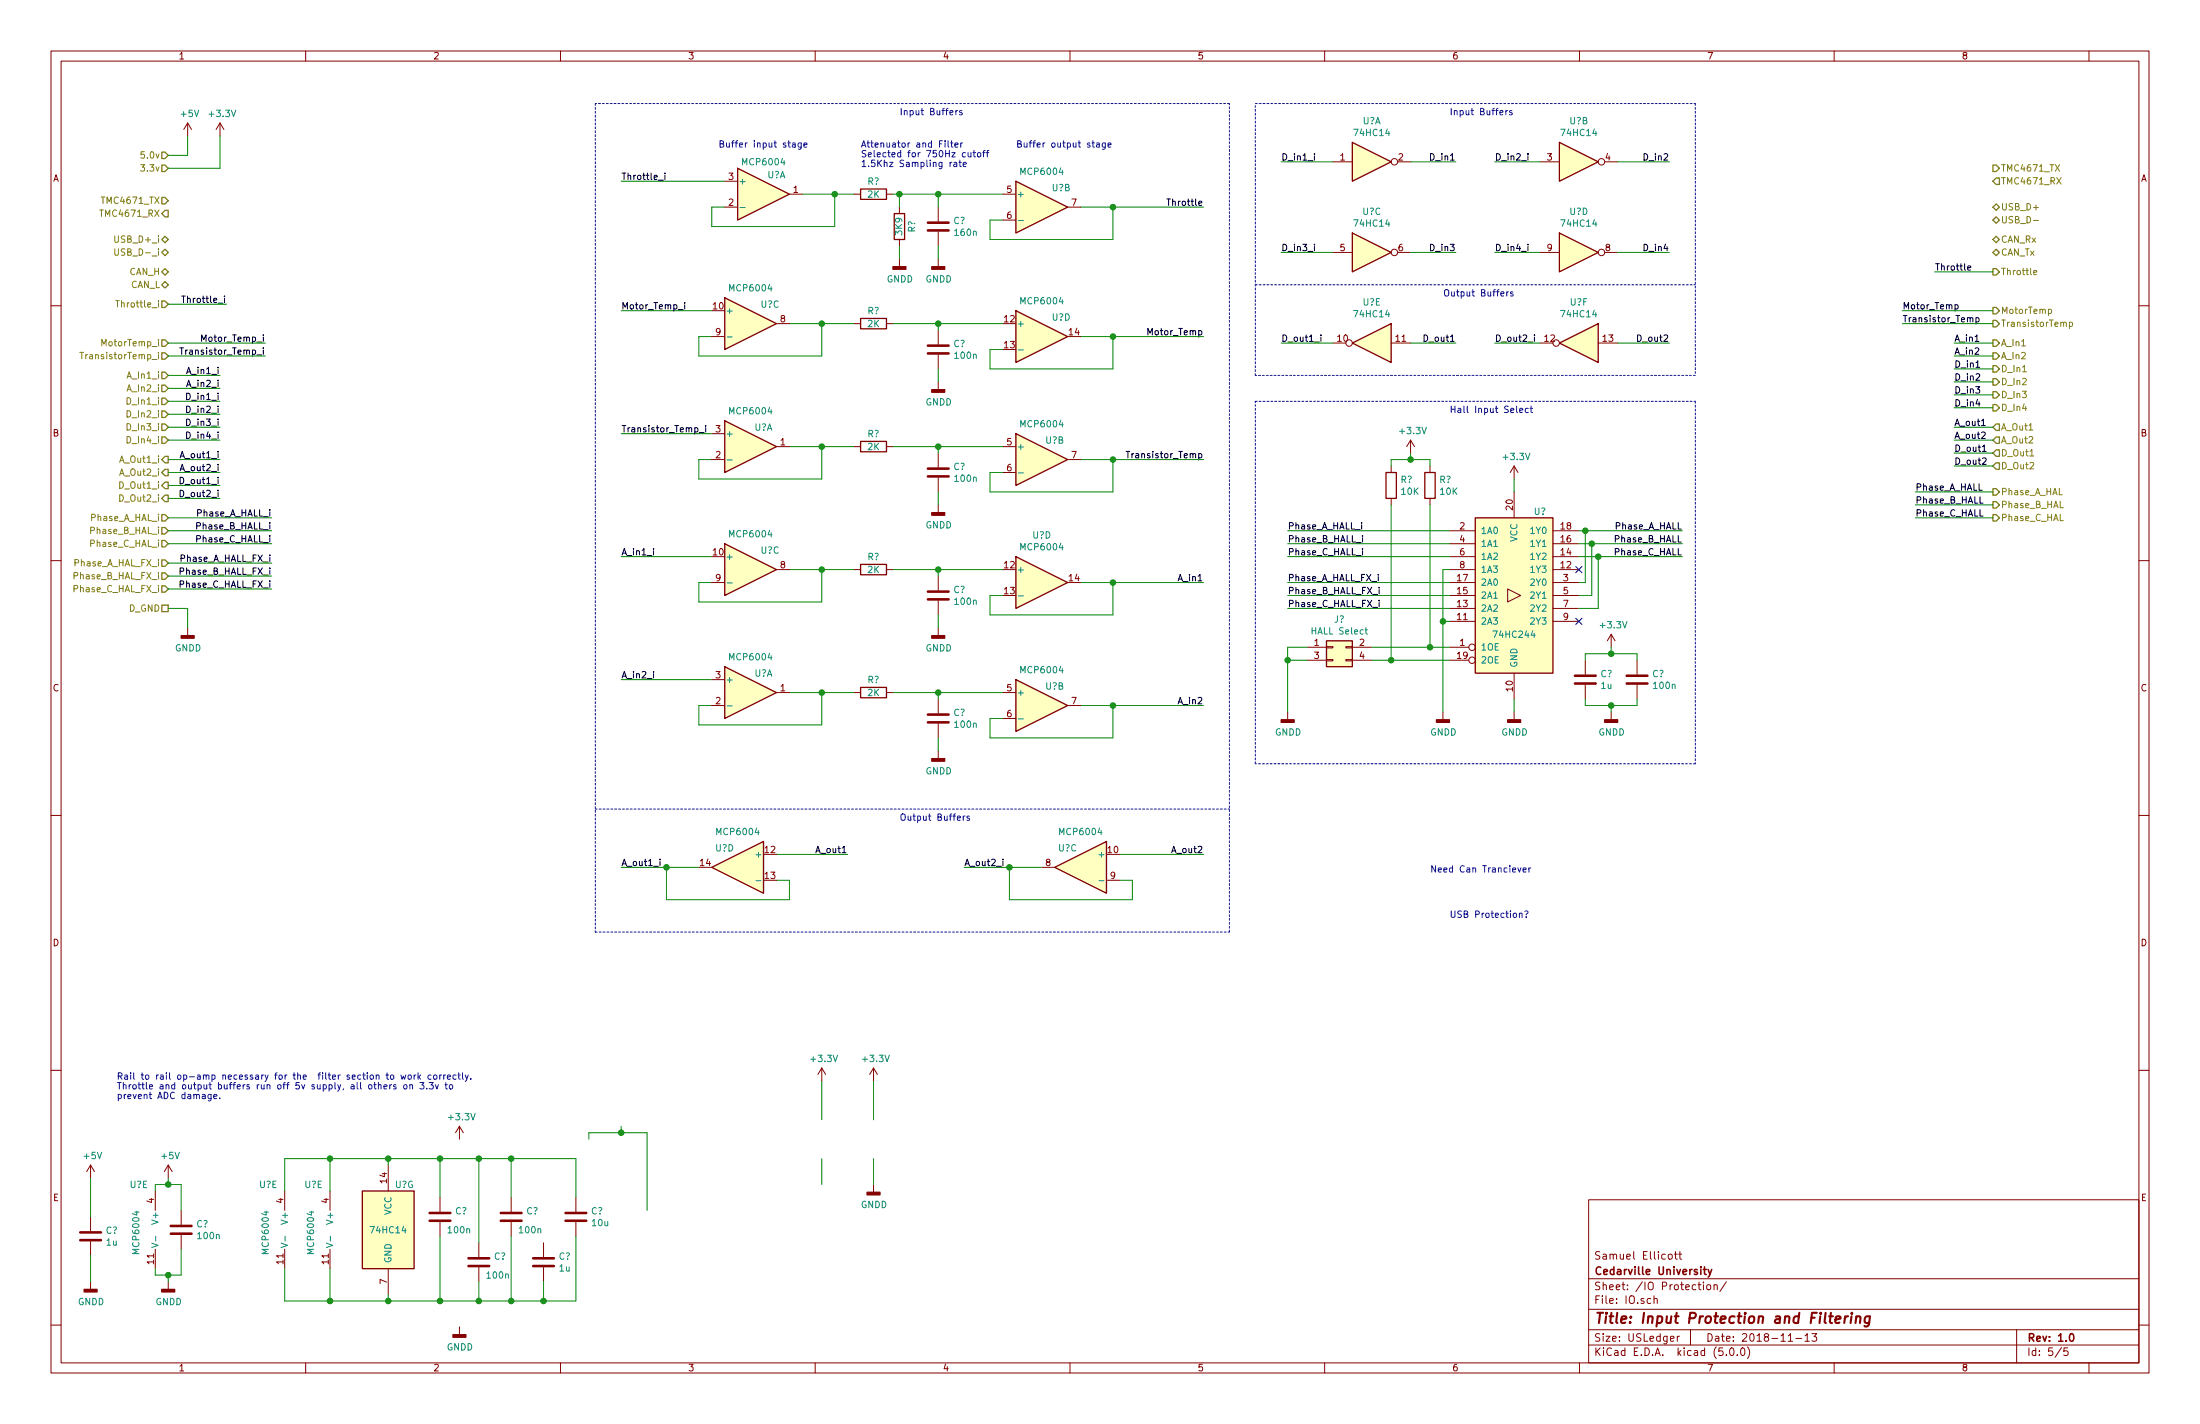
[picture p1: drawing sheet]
<svg xmlns="http://www.w3.org/2000/svg" width="432mm" height="279mm" viewBox="0 0 432 279" stroke-linecap="round" stroke-linejoin="round" font-family="sans-serif">
<g fill="none" stroke="#840000" stroke-width=".2">
<path d="M10 10h411.8v259.4h-411.8zM12 12h407.8v255.4h-407.8zM60 10v2M110 10v2M160 10v2M210 10v2M260 10v2M310 10v2M360 10v2M410 10v2M36.8 24.1l-.7 1.3M36.8 24.1v2.6"/>
<path d="M36.8 24.1l.8 1.3M43.2 24.1l-.8 1.3M43.2 24.1v2.6M43.2 24.1l.7 1.3M142.2 35.6h2.6M154.9 38.1h2.6M167.6 38.1h1.3M174 38.1h1.3M196.8 38.1h2.6M261.6 31.8h3.8M274.3 31.8h2.6M302.3 31.8h3.8"/>
<path d="M315 31.8h2.5M10 60h2M142.2 40.6h2.6M176.5 40.6v1.3M176.5 47v1.3M176.5 50.8v1.5M184.1 40.6v2.8M184.1 45.5v2.8M184.1 50.8v1.5M196.8 43.2h2.6M209.5 40.6h2.6M261.6 49.5h3.8"/>
<path d="M274.3 49.5h2.6M302.3 49.5h3.8M315 49.5h2.5M419.8 60h2M139.7 66h2.5M152.4 63.5h2.5M167.6 63.5h1.3M174 63.5h1.3M184.1 64.8v2.8M184.1 69.6v2.8M184.1 74.9v1.6M261.6 67.3h2.6"/>
<path d="M273 67.3h3.9M302.3 67.3h2.5M313.7 67.3h3.8M139.7 90.2h2.5M139.7 85.1h2.5M152.4 87.6h2.5M167.6 87.6h1.3M174 87.6h1.3M184.1 88.9v2.8M184.1 93.7v2.8M184.1 99.1v1.5M196.8 87.6h2.6"/>
<path d="M196.8 92.7h2.6M209.5 90.2h2.6M273 91.4v1.3M273 97.8v1.3M276.9 86.4l-.8 1.2M276.9 86.4v2.5M276.9 86.4l.7 1.2M280.7 91.4v1.3M280.7 97.8v1.3M297.2 91.4v2.6M297.2 96.5v5.1M297.2 91.4l-.8 1.3"/>
<path d="M297.2 91.4l.7 1.3M10 110h2M139.7 114.3h2.5M152.4 111.8h2.5M167.6 111.8h1.3M174 111.8h1.3M184.1 113v2.8M184.1 117.9v2.8M284.5 111.8h5.1M284.5 114.3h5.1M284.5 119.4h5.1M284.5 109.2h5.1"/>
<path d="M284.5 116.8h5.1M284.5 106.7h5.1M284.5 104.1h5.1M295.9 115.6l2.5 1.2-2.5 1.3zM304.8 111.8h5.1M304.8 114.3h5.1M304.8 119.4h5.1M304.8 109.2h5.1M304.8 116.8h5.1M304.8 106.7h5.1M304.8 104.1h5.1M419.8 110h2"/>
<path d="M36.8 123.2v1.5M139.7 138.4h2.5M139.7 133.4h2.5M152.4 135.9h2.5M167.6 135.9h1.3M174 135.9h1.3M184.1 123.2v1.5M184.1 137.2v2.8M196.8 135.9h2.6M209.5 138.4h2.6M252.7 139.7v1.5M256.5 127h3.8"/>
<path d="M256.5 129.5h3.8M260.3 129.4h1.3v.3h-1.3zM260.3 126.9h1.3v.2h-1.3zM264.2 129.4h1.2v.3h-1.2zM264.2 126.9h1.2v.2h-1.2zM265.4 127h3.8M265.4 129.5h3.8M283.2 139.7v1.5M284.5 127h3.8M284.5 121.9h5.1M284.5 129.5h3.8M297.2 132.1v5.1"/>
<path d="M297.2 139.7v1.5M304.8 121.9h5.1M311.1 129.5v2.8M311.1 134.4v2.8M316.2 124.5l-.7 1.2M316.2 124.5v2.5M316.2 139.7v1.5M316.2 124.5l.8 1.2M321.3 129.5v2.8M321.3 134.4v2.8M10 160h2M184.1 142v2.8"/>
<path d="M184.1 147.3v1.5M196.8 141h2.6M419.8 160h2M204.5 170.2h2.5M217.2 172.7h2.5M10 210h2M161.3 209.6l-.8 1.2M161.3 209.6v2.5M161.3 209.6l.8 1.2M171.4 209.6v2.5M171.4 209.6l-.7 1.2M171.4 209.6l.8 1.2"/>
<path d="M419.8 210h2M17.8 228.6v2.5M17.8 238.8v2.8M17.8 228.6l-.8 1.3M17.8 228.6l.7 1.3M30.5 233.7v3.8M33 228.6v2.5M33 228.6l-.7 1.3M33 228.6l.8 1.3M35.6 237.5v2.8M55.9 233.7v3.8M64.8 233.7v3.8"/>
<path d="M76.2 228.6v5.1M86.4 235v2.7M86.4 239.8v2.8M90.2 221l-.8 1.3M90.2 221v2.5M90.2 221l.7 1.3M100.3 235v2.7M100.3 239.8v2.8M113 235v2.7M113 239.8v2.8M171.4 232.4v1.5M311.8 235.4h108v32h-108z"/>
<path d="M10 260h2M17.8 243.6v2.8M17.8 251.5v1.5M30.5 245.1v3.8M33 251.5v1.5M35.6 242.3v2.8M55.9 245.1v3.8M64.8 245.1v3.8M76.2 248.9v5.1M94 243.8v2.8M94 248.7v2.8M106.7 243.8v2.8"/>
<path d="M106.7 248.7v2.8M311.8 256.9h108M311.8 250.9h108M324 254.8h-.4l-.3 .2 .1 .7h.6M324.6 254.9l.3-.1h.3l.1 1M324.6 254.3v1.5M327.5 246.2l.2-.1 .4 .1v.7l-.2 .2-.4-.2zM328.6 246.1h.6M328.9 245.6v1.3l.3 .2M329.5 246.1h.6M329.7 245.6v1.3l.4 .2M333.3 252.1h.6"/>
<path d="M333.5 251.6v1.3l.4 .2M334.3 251.6v.1M334.3 252.1v1M335.1 252.2l.2-.1 .4 .1v.7l-.2 .2-.4-.2zM336.4 252.2l.2-.1h.4l.1 1M336.4 252.1v1M338.8 251.5l-1.2 1.9M419.8 260h2M60 267.4v2M90.2 260.4v1.5M110 267.4v2M160 267.4v2"/>
<path d="M210 267.4v2M260 267.4v2M310 267.4v2M311.8 263.9h108M311.8 260.9h108M327.9 262.7l.7-.2-.1-.2-.4-.1-.2 .2v.7h.6M329.2 262.2v1M329.6 262.2l-.4 .3M331.8 260.9v3M338.8 265.8v.2M339.6 264.6l.3-.1a.86 .86 0 0 1 .1 1.5 .79 .79 0 0 1-.4-1.4zM341 265.8v.2"/>
<path d="M341.8 264.6l.3-.1a.94 .94 0 0 1 0 1.5 .82 .82 0 0 1-.3-1.4zM343 264.3a1.71 1.71 0 0 1 0 2.2M351 263.2h.8M352.5 262.6h1.1M354.3 262.1l.4-.4v1.5M354.3 263.2h.8M355.6 261.7h1l-.5 .6 .4 .1v.6l-.2 .2-.7-.2M360 267.4v2M395.8 260.9v6.5M404.6 264.4l-1.2 1.9M405.8 264.5h-.7v.7l.2-.2 .5 .1 .1 .2-.1 .5-.2 .2-.5-.2M410 267.4v2"/>
<circle cx="273.7" cy="31.7" r=".63"/>
<circle cx="314.3" cy="31.7" r=".63"/>
<circle cx="273.7" cy="49.5" r=".63"/>
<circle cx="314.3" cy="49.5" r=".63"/>
<circle cx="264.8" cy="67.3" r=".63"/>
<circle cx="305.4" cy="67.3" r=".63"/>
<circle cx="288.9" cy="129.5" r=".63"/>
<circle cx="288.9" cy="127" r=".63"/>
</g>
<path d="M334.3 249.1h.6M334.5 248.6v1.3l.4 .2M335.3 249.1l.3 1M336 249.1l-.5 1.3-.2 .2M406.3 261.8l.2-.1a.8 .8 0 0 1 .6 .7 .8 .8 0 0 1-.6 .8l-.2-.2-.1-.4z" fill="none" stroke="#840000" stroke-width=".3"/>
<path d="M360.2 258.9l1-.2v-.4h-.8l-.2 1 .3 .3 .5-.1M362.2 258.3l-.2 1.3M362.7 258.3h-.4l-.2 .3M363.4 258.3l-.2 1.3M363.5 257.6l-.1 .2 .2-.1-.1-.1-.1 .2M364.3 258.4l.3-.1h.5l-.1 1.3M364.4 258.3l-.2 1.3M367 258.3a.68 .68 0 0 0-1 .3v.8l.3 .2 .6-.1M367 258.3l-.3 1.8a.53 .53 0 0 1-.8 .1" fill="none" stroke="#840000" stroke-width=".41"/>
<g fill="none" stroke="#848400" stroke-width=".25">
<path d="M31.7 32.4h.7l.6 .6-.6 .7h-.7zM31.7 29.8h.7l.6 .7-.6 .6h-.7zM31.7 38.7h.7l.6 .7-.6 .6h-.7zM391.2 35.6l.6-.7h.6v1.3h-.6zM391.2 32.4h.6l.6 .6-.6 .7h-.6zM31.7 47l.7-.6 .6 .6-.6 .6zM31.7 53.3l.7-.6 .6 .6-.6 .7zM31.7 55.9l.7-.7 .6 .7-.6 .6zM31.7 59.1h.7l.6 .6-.6 .6h-.7zM32.4 48.9l.6 .6-.6 .7-.7-.7zM32.4 41.3h.6v1.2h-.6l-.7-.6zM391.2 40.6l.6-.6 .6 .6-.6 .7z"/>
<path d="M391.2 43.2l.6-.7 .6 .7-.6 .6zM391.2 47l.6-.6 .6 .6-.6 .6zM391.2 49.5l.6-.6 .6 .6-.6 .7zM391.2 52.7h.6l.6 .6-.6 .7h-.6zM31.7 66.7h.7l.6 .6-.6 .6h-.7zM31.7 69.2h.7l.6 .7-.6 .6h-.7zM31.7 73h.7l.6 .7-.6 .6h-.7zM31.7 75.6h.7l.6 .6-.6 .6h-.7zM31.7 78.1h.7l.6 .6-.6 .7h-.7zM391.2 60.3h.6l.6 .7-.6 .6h-.6zM391.2 62.9h.6l.6 .6-.6 .6h-.6zM391.2 66.7h.6l.6 .6-.6 .6h-.6z"/>
<path d="M391.2 69.2h.6l.6 .7-.6 .6h-.6zM391.2 71.8h.6l.6 .6-.6 .6h-.6zM391.2 74.3h.6l.6 .6-.6 .7h-.6zM391.2 76.8h.6l.6 .7-.6 .6h-.6zM391.2 79.4h.6l.6 .6-.6 .6h-.6zM31.7 80.6h.7l.6 .7-.6 .6h-.7zM31.7 83.2h.7l.6 .6-.6 .7h-.7zM31.7 85.7h.7l.6 .7-.6 .6h-.7zM32.4 89.5h.6v1.3h-.6l-.7-.6zM32.4 92.1h.6v1.2h-.6l-.7-.6zM32.4 94.6h.6v1.3h-.6l-.7-.6zM32.4 97.2h.6v1.2h-.6l-.7-.6z"/>
<path d="M391.2 88.9l.6-.6h.6v1.2h-.6zM391.2 91.4l.6-.6h.6v1.3h-.6zM391.2 95.9h.6l.6 .6-.6 .7h-.6zM391.2 98.4h.6l.6 .7-.6 .6h-.6zM391.8 83.2h.6v1.3h-.6l-.6-.7zM391.8 85.7h.6v1.3h-.6l-.6-.6zM31.7 118.7h1.3v1.3h-1.3zM31.7 101h.7l.6 .6-.6 .6h-.7zM31.7 103.5h.7l.6 .6-.6 .7h-.7zM31.7 106h.7l.6 .7-.6 .6h-.7zM31.7 109.9h.7l.6 .6-.6 .6h-.7zM31.7 112.4h.7l.6 .6-.6 .7h-.7z"/>
<path d="M31.7 114.9h.7l.6 .7-.6 .6h-.7zM391.2 101h.6l.6 .6-.6 .6h-.6z"/>
</g>
<g fill="none" stroke="#848400" stroke-width=".2">
<path d="M19.9 38.7h.7M403.7 34.8l.8 1.3M404.5 34.8l-.8 1.3M19.6 41.2h.7M22.5 48.8v1.1l.3 .2h.2l.2-.2v-1.1M22.7 59h.7M399.1 43.3h1M399.2 53.5l.6-.1-.1-.3h-.4l-.1 .1v.6h.5M15.7 69.1h.7M16.1 69.1v1.3M31.1 69.1v.2M31.1 69.6v.8"/>
<path d="M397 72.9h.7M402.1 60.7h.3l.3 .2-.2 .6h-.4M406.2 63.3l.3-.1 .3 .2-.1 .6h-.5M406.2 63.2v1.3M398.2 84.4h.8M398.4 89.5h.8M404.4 98.3v1.3h.6"/>
</g>
<g fill="none" stroke="#008400" stroke-width=".2">
<path d="M36.8 26.7v3.8h-3.8M43.2 26.7v6.3h-10.2M121.9 35.6h20.3M157.5 38.1h10.1M163.8 38.1v6.4h-24.1v-3.9h2.5M175.3 38.1h21.5M176.5 38.1v2.5M184.1 38.1v2.5M251.5 31.8h10.1M276.9 31.8h8.8M293.4 31.8h8.9M317.5 31.8h10.2"/>
<path d="M33 59.7h11.4M176.5 48.3v2.5M184.1 48.3v2.5M212.1 40.6h24.1M218.4 40.6v6.4h-24.1v-3.8h2.5M251.5 49.5h10.1M276.9 49.5h8.8M293.4 49.5h8.9M317.5 49.5h10.2M379.7 53.3h11.5M33 69.9h19.1M33 67.3h19.1"/>
<path d="M33 73.7h10.2M33 76.2h10.2M33 78.7h10.2M121.9 61h17.8M154.9 63.5h12.7M161.3 63.5v6.4h-24.1v-3.9h2.5M175.3 63.5h21.5M184.1 63.5v1.3M184.1 72.4v2.5M212.1 66h24.1M218.4 66v6.4h-24.1v-3.8h2.5M251.5 67.3h10.1"/>
<path d="M276.9 67.3h8.8M293.4 67.3h8.9M317.5 67.3h10.2M373.4 63.5h17.8M373.4 61h17.8M383.5 72.4h7.7M383.5 69.9h7.7M383.5 67.3h7.7M383.5 77.5h7.7M383.5 74.9h7.7M33 83.8h10.2M33 86.4h10.2"/>
<path d="M33 90.2h10.2M33 92.7h10.2M33 81.3h10.2M33 97.8h10.2M33 95.3h10.2M121.9 85.1h17.8M154.9 87.6h12.7M161.3 87.6v6.4h-24.1v-3.8h2.5M175.3 87.6h21.5M184.1 87.6v1.3M184.1 96.5v2.6M212.1 90.2h24.1"/>
<path d="M218.4 90.2v6.3h-24.1v-3.8h2.5M273 91.4v-1.2h7.7v1.2M273 99.1v30.4M276.9 88.9v1.3M280.7 99.1v27.9M297.2 94v2.5M375.9 96.5h15.3M375.9 99.1h15.3M383.5 83.8h7.7M383.5 86.4h7.7M383.5 80h7.7M383.5 88.9h7.7"/>
<path d="M383.5 91.4h7.7M33 119.4h3.8v3.8M33 104.1h20.3M33 106.7h20.3M33 101.6h20.3M33 110.5h20.3M33 113h20.3M33 115.6h20.3M121.9 109.2h17.8M154.9 111.8h12.7M161.3 111.8v6.3h-24.1v-3.8h2.5M175.3 111.8h21.5"/>
<path d="M184.1 111.8v1.2M212.1 114.3h24.1M218.4 114.3v6.4h-24.1v-3.9h2.5M252.7 114.3h31.8M252.7 116.8h31.8M252.7 109.2h31.8M252.7 119.4h31.8M252.7 104.1h31.8M252.7 106.7h31.8M284.5 111.8h-1.3v27.9M309.9 109.2h20.3M309.9 104.1h20.3"/>
<path d="M309.9 106.7h20.3M311.1 104.1v10.2h-1.2M312.4 106.7v10.1h-2.5M313.7 109.2v10.2h-3.8M375.9 101.6h15.3M121.9 133.4h17.8M154.9 135.9h12.7M161.3 135.9v6.3h-24.1v-3.8h2.5M175.3 135.9h21.5M184.1 120.7v2.5M184.1 135.9v1.3M212.1 138.4h24.1"/>
<path d="M218.4 138.4v6.4h-24.1v-3.8h2.5M252.7 129.5h3.8M256.5 127h-3.8v12.7M269.2 127h15.3M269.2 129.5h15.3M283.2 121.9h1.3M297.2 137.2v2.5M311.1 137.2v1.2h10.2v-1.2M311.1 129.5v-1.2h10.2v1.2M316.2 127v1.3M316.2 138.4v1.3M184.1 144.8v2.5"/>
<path d="M121.9 170.2h15.3M130.8 170.2v6.3h24.1v-3.8h-2.5M152.4 167.6h14M189.2 170.2h15.3M198.1 170.2v6.3h24.1v-3.8h-2.5M219.7 167.6h16.5M161.3 212.1v7.6M171.4 212.1v7.6M17.8 231.1v7.7M30.5 233.7v-1.3h5.1v5.1M33 231.1v1.3M55.9 233.7v-6.4h57.1v7.7"/>
<path d="M64.8 227.3v6.4M76.2 227.3v1.3M86.4 227.3v7.7M94 227.3v16.5M100.3 227.3v7.7M115.6 223.5v-1.2h11.4v15.2M121.9 221v1.3M161.3 227.3v5.1M171.4 227.3v5.1M17.8 246.4v5.1M33 250.2v1.3M35.6 245.1v5.1h-5.1v-1.3"/>
<path d="M64.8 248.9v6.4M76.2 254v1.3M86.4 242.6v12.7M94 251.5v3.8M100.3 242.6v12.7M106.7 251.5v3.8M113 242.6v12.7h-57.1v-6.4"/>
</g>
<g fill="none" stroke="#000" stroke-width=".2">
<path d="M129.2 35.4h1M130.5 34v.1M130.5 34.4v.8M229 39h.7M258 30.1v.2M258 30.6v.8M299.9 30.1v.2M299.9 30.6v.8M35.7 58.1h.7M134.4 59.4v.1M134.4 59.8v.8M258 47.9v.2"/>
<path d="M258 48.4v.8M299.9 47.9v.2M299.9 48.4v.8M383.7 59.8h.4l.2 .2-.1 .6h-.5M386.2 52.6l.6-.1-.1-.3h-.3l-.2 .1 .1 .7h.4M35.3 68.2h.7M51.7 68.2v.2M51.7 68.7v.8M133.1 60.8h1M259.3 65.7v.1M259.3 66.1v.9M301.2 65.7v.1"/>
<path d="M301.2 66.1v.9M387.7 67h.7M387.8 62.4l.4-.1 .2 .3-.1 .5h-.5M387.8 62.3v1.3M387.8 72.1h.8M137.2 84.9h1M138.5 83.5v.1M138.5 83.9v.9M221 88.6h.7M235.3 89.1l.3-.1 .3 .2-.1 .6h-.5M388.6 97.5v1.2h.6M388.6 100v1.3h.6"/>
<path d="M388.9 83.5h.8M389.1 90l.5-.2 .2 .4-.7 .9h.7M389.1 88.6h.7M128.3 107.6v.1M267.3 102.5v.2M267.3 103v.8M267.4 105.1v.1M267.4 107.6v.1M267.4 105.5v.8M267.4 108.1v.8M270.5 112.7v.1M270.5 113.1v.9"/>
<path d="M270.7 115.2v.2M270.7 117.8v.1M270.7 115.7v.8M270.7 118.2v.8M128.3 131.7v.2M129.5 168.6v.1M129.5 169v.8M196.8 168.6v.1M196.8 169v.8"/>
</g>
<g fill="#008400" stroke="#008400" stroke-width=".25">
<circle cx="198.1" cy="170.2" r=".51"/>
<circle cx="130.8" cy="170.2" r=".51"/>
<circle cx="161.3" cy="63.5" r=".51"/>
<circle cx="163.8" cy="38.1" r=".51"/>
<circle cx="218.4" cy="40.6" r=".51"/>
<circle cx="176.5" cy="38.1" r=".51"/>
<circle cx="184.2" cy="38.1" r=".51"/>
<circle cx="184.2" cy="63.5" r=".51"/>
<circle cx="161.3" cy="87.6" r=".51"/>
<circle cx="184.2" cy="87.6" r=".51"/>
<circle cx="161.3" cy="111.8" r=".51"/>
<circle cx="184.2" cy="111.8" r=".51"/>
<circle cx="161.3" cy="135.9" r=".51"/>
<circle cx="184.2" cy="135.9" r=".51"/>
<circle cx="218.4" cy="66" r=".51"/>
<circle cx="218.4" cy="90.2" r=".51"/>
<circle cx="218.4" cy="114.3" r=".51"/>
<circle cx="218.4" cy="138.4" r=".51"/>
<circle cx="283.2" cy="121.9" r=".51"/>
<circle cx="313.7" cy="109.2" r=".51"/>
<circle cx="312.4" cy="106.7" r=".51"/>
<circle cx="311.1" cy="104.1" r=".51"/>
<circle cx="276.9" cy="90.2" r=".51"/>
<circle cx="273" cy="129.5" r=".51"/>
<circle cx="280.7" cy="127" r=".51"/>
<circle cx="252.7" cy="129.5" r=".51"/>
<circle cx="316.2" cy="138.4" r=".51"/>
<circle cx="316.2" cy="128.3" r=".51"/>
<circle cx="33" cy="250.2" r=".51"/>
<circle cx="33" cy="232.4" r=".51"/>
<circle cx="121.9" cy="222.3" r=".51"/>
<circle cx="64.8" cy="255.3" r=".51"/>
<circle cx="64.8" cy="227.3" r=".51"/>
<circle cx="76.2" cy="255.3" r=".51"/>
<circle cx="94" cy="255.3" r=".51"/>
<circle cx="106.7" cy="255.3" r=".51"/>
<circle cx="100.3" cy="255.3" r=".51"/>
<circle cx="86.4" cy="255.3" r=".51"/>
<circle cx="76.2" cy="227.3" r=".51"/>
<circle cx="86.4" cy="227.3" r=".51"/>
<circle cx="100.3" cy="227.3" r=".51"/>
<circle cx="94" cy="227.3" r=".51"/>
</g>
<g fill="none" stroke="#0000c2" stroke-width=".2">
<path d="M155.5 28.1h.5l.1 .8M156.1 28.3l-.4 .1-.2 .2v.2h.6M157.3 28v1.1l-.3 .2-.3-.1M157.3 28.1l-.4-.1-.3 .3 .2 .5h.5M157.8 28.4l.6-.1-.1-.2-.3-.1-.2 .2v.6h.5M186.1 27.6v1.1l.2 .2M186.5 31.9v.8M186.6 28h.4M186.8 27.6v1.1l.2 .2M186.8 31.9l-.3 .2M187.2 31.9h.5l.1 .8M187.4 28.4l.6-.1v-.2l-.4-.1-.2 .2 .1 .6h.5"/>
<path d="M187.6 21.7v.8M187.8 32.2h-.4l-.2 .2 .2 .3 .4-.1M188 21.7l-.4 .2M188.2 31.9h.5M188.4 31.4v1.1l.3 .2M188.6 28v.9M188.8 21.7h-.3l-.2 .2 .1 .1 .4 .2v.3h-.5M188.9 28l-.3 .3M189.1 32.3l.6-.1-.1-.3h-.4l-.1 .1v.6h.5M189.5 30l-.4-.1-.2 .3 .1 .5h.5M190 29.9l.1 .8h.5M190.6 29.9v.9"/>
<path d="M191 29.9h.5M191.2 29.5v1.1l.3 .2M191.9 30l.4-.1 .2 .3-.1 .5h-.5zM192.9 29.9h.4M193.3 29.5l-.3 .2v1.1M193.6 29.9h.5M194.1 29.5l-.3 .2v1.1M215.2 28.1h.5l.1 .8M215.8 28.3l-.4 .1-.2 .2v.2h.6M216.9 28v1.1l-.2 .2-.3-.1M216.9 28.1l-.3-.1-.3 .3 .2 .5h.4M217.5 28.4l.6-.1-.1-.2-.3-.1-.2 .2v.6h.5"/>
<path d="M295.6 21.7v.8M295.9 21.7l-.3 .2M296.7 21.7h-.2l-.2 .2v.1l.4 .2v.3h-.4M294.6 57.7l.6-.1-.1-.3h-.3l-.2 .1v.6h.5M295.7 57.3v.8M296.1 57.3l-.4 .2M297 57.3h-.4l-.1 .1v.2l.5 .1v.3h-.5M300.5 79.7v1.1l.3 .1M298.3 80.5l.6-.1-.1-.2-.4-.1-.1 .2v.6h.5M300 80.2l-.4-.1-.2 .2 .1 .6h.5M300.3 80.1h.5M187.9 160.5l.6-.1-.1-.2-.3-.1-.2 .2 .1 .6h.4"/>
<path d="M189.1 160.1v.9M189.4 160.1l-.3 .3M190.3 160.2l-.3-.1-.2 .2v.2l.5 .1v.3h-.5M297.9 170.3l.3 .8 .3-.8M298.2 179.3l.5-.1 .1 .8M298.2 179.2v.8M298.9 170.7l.6-.1v-.3h-.4l-.2 .2 .1 .6h.5M299.3 178.8l.4-.1 .2 .2-.4 .6M299.5 179.9v.1M300.1 170.3v.8M300.5 170.3l-.4 .2M41.4 214.7v1.2l-.2 .1-.3-.1"/>
<path d="M41.4 214.8l-.3-.1-.3 .3 .1 .5h.5M42 215.1l.6-.1-.1-.2-.3-.1-.2 .2v.6h.5M43.1 215.4v.2M74.3 213l.5-.1v.8M74.3 212.4v1.3M75.4 213.2l.6-.1-.1-.2-.4-.1-.1 .2v.6h.5M75.8 210.9h.5M76 210.5v1.1l.3 .2M76.5 212.8v.9M76.7 211l.2-.1 .3 .1 .1 .5-.1 .2-.5-.1zM76.9 212.8l-.4 .3M77.7 212.9l-.3-.1-.2 .2 .1 .2 .4 .1v.3h-.5"/>
<path d="M78.7 210.9l.2 .9 .3-.6 .2 .6 .3-.9M79.3 212.9l.5 .1v.6l-.3 .1-.3-.3zM80.2 211l.3-.1 .2 .3-.1 .5-.5-.1zM80.4 213l.5-.1 .1 .8M80.4 212.8v.9M81.3 210.9v.9M81.6 210.9l-.3 .3M82.1 210.5v1.3M82.2 211.3l.3 .5M82.4 212.4h.8l-.4 .5 .4 .1-.1 .6-.5 .1-.2-.2M82.5 210.9l-.4 .5M83.8 213.5v.2"/>
<path d="M84.3 212.4h.7l-.4 .5 .4 .1v.4l-.2 .3-.5-.2M84.6 211l-.3-.1-.3 .3 .1 .5h.5M85.1 211h.5l.2 .2-.2 .5-.5-.1zM85.4 212.8l.4 .9 .3-.9M86.3 210.9v.9M86.7 210.9l-.4 .3M87.1 210.9v.9M87.3 212.8h.5M87.5 210.9l-.4 .3M87.5 212.4v1.1l.3 .2M87.8 211.3l.6-.1v-.2l-.4-.1-.2 .2 .1 .6h.5M88.3 212.9l.3-.1 .2 .3-.1 .5-.5-.1z"/>
<path d="M89.5 211l-.3-.1-.3 .3 .1 .5h.5M89.9 210.9h.4M90 210.5v1.1l.3 .2M90.8 210.5v1.1l.2 .2M91.3 210.9l.3 .9M91.9 210.9l-.4 1.2-.2 .1M92.4 211.6v.2"/>
</g>
<g fill="none" stroke="#840000" stroke-width=".25">
<path d="M144.8 33l10.1 5.1-10.1 5.1zM168.9 37.1h5.1v2h-5.1zM199.4 35.6l10.1 5-10.1 5.1zM265.4 27.9l7.6 3.9-7.6 3.8zM306.1 27.9l7.6 3.9-7.6 3.8zM142.2 58.4l10.2 5.1-10.2 5.1zM175.5 41.9h2v5.1h-2zM265.4 45.7l7.6 3.8-7.6 3.8zM306.1 45.7l7.6 3.8-7.6 3.8zM168.9 62.5h5.1v2h-5.1zM199.4 61l10.1 5-10.1 5.1zM265.4 67.3l7.6-3.8v7.6z"/>
<path d="M306.1 67.3l7.6-3.8v7.6zM142.2 82.6l10.2 5-10.2 5.1zM168.9 86.6h5.1v2h-5.1zM199.4 85.1l10.1 5.1-10.1 5.1zM272 92.7h2.1v5.1h-2.1zM279.7 92.7h2v5.1h-2zM142.2 106.7l10.2 5.1-10.2 5zM168.9 110.7h5.1v2.1h-5.1zM199.4 109.2l10.1 5.1-10.1 5.1zM289.6 101.6h15.2v30.5h-15.2zM142.2 130.8l10.2 5.1-10.2 5.1zM168.9 134.9h5.1v2h-5.1z"/>
<path d="M199.4 133.4l10.1 5-10.1 5.1zM260.3 125.7h5.1v5.1h-5.1zM139.7 170.2l10.2-5.1v10.2zM207 170.2l10.2-5.1v10.2zM71.1 233.7h10.2v15.2h-10.2z"/>
</g>
<g fill="#840000" stroke="#840000" stroke-width=".25">
<path d="M175.3 52.3h2.5v.5h-2.5z"/>
<path d="M182.9 52.3h2.5v.5h-2.5z"/>
<path d="M182.9 76.5h2.5v.5h-2.5z"/>
<path d="M182.9 100.6h2.5v.5h-2.5z"/>
<path d="M182.9 124.7h2.5v.5h-2.5z"/>
<path d="M182.9 148.8h2.5v.6h-2.5z"/>
<path d="M35.6 124.7h2.5v.5h-2.5z"/>
<path d="M31.7 253h2.6v.5h-2.6z"/>
<path d="M295.9 141.2h2.5v.5h-2.5z"/>
<path d="M281.9 141.2h2.6v.5h-2.6z"/>
<path d="M251.5 141.2h2.5v.5h-2.5z"/>
<path d="M315 141.2h2.5v.5h-2.5z"/>
<path d="M16.5 253h2.5v.5h-2.5z"/>
<path d="M88.9 261.9h2.5v.5h-2.5z"/>
<path d="M170.2 233.9h2.5v.5h-2.5z"/>
</g>
<g fill="none" stroke="#840000" stroke-width=".51">
<path d="M182.1 45.2h4.1M182.1 43.7h4.1M182.1 69.3h4.1M182.1 67.8h4.1M182.1 93.5h4.1M182.1 91.9h4.1M182.1 117.6h4.1M182.1 116.1h4.1M309.1 134.1h4.1M309.1 132.6h4.1M319.3 134.1h4M319.3 132.6h4"/>
<path d="M182.1 141.7h4.1M182.1 140.2h4.1M84.3 239.5h4.1M84.3 238h4.1M98.3 239.5h4.1M98.3 238h4.1M111 239.5h4.1M111 238h4.1M15.7 243.3h4.1M15.7 241.8h4.1M33.5 242.1h4.1M33.5 240.5h4.1"/>
<path d="M91.9 248.4h4.1M91.9 246.9h4.1M104.6 248.4h4.1M104.6 246.9h4.1"/>
</g>
<g fill="#ffffc2" stroke="#ffffc2" stroke-width=".2">
<path d="M144.8 33l10.1 5.1-10.1 5.1z"/>
<path d="M199.4 35.6l10.1 5-10.1 5.1z"/>
<path d="M142.2 58.4l10.2 5.1-10.2 5.1z"/>
<path d="M139.7 170.2l10.2-5.1v10.2z"/>
<path d="M207 170.2l10.2-5.1v10.2z"/>
<path d="M199.4 61l10.1 5-10.1 5.1z"/>
<path d="M142.2 82.6l10.2 5-10.2 5.1z"/>
<path d="M199.4 85.1l10.1 5.1-10.1 5.1z"/>
<path d="M142.2 106.7l10.2 5.1-10.2 5z"/>
<path d="M199.4 109.2l10.1 5.1-10.1 5.1z"/>
<path d="M142.2 130.8l10.2 5.1-10.2 5.1z"/>
<path d="M199.4 133.4l10.1 5-10.1 5.1z"/>
<path d="M265.4 27.9l7.6 3.9-7.6 3.8z"/>
<path d="M306.1 27.9l7.6 3.9-7.6 3.8z"/>
<path d="M265.4 45.7l7.6 3.8-7.6 3.8z"/>
<path d="M306.1 45.7l7.6 3.8-7.6 3.8z"/>
<path d="M265.4 67.3l7.6-3.8v7.6z"/>
<path d="M306.1 67.3l7.6-3.8v7.6z"/>
<path d="M71.1 233.7h10.2v15.2h-10.2z"/>
<path d="M289.6 101.6h15.2v30.5h-15.2z"/>
<path d="M260.3 125.7h5.1v5.1h-5.1z"/>
</g>
<g fill="none" stroke="#008484" stroke-width=".2">
<path d="M145.3 40.7h1M199.9 43.3h1M142.7 66.1h1M199.9 68.7h1M142.7 90.2h1M199.9 92.8h1M142.7 114.4h1M199.9 116.9h1M142.7 138.5h1M267.9 123.6h.5M268.1 123.1v1.1l.3 .2M199.9 141h1"/>
<path d="M148.4 172.8h1M215.7 172.8h1M29.8 243.9l1.2 .4-1.2 .5M30.6 242.5v1M55.2 243.9l1.2 .4-1.2 .5M56 242.5v1M64.1 243.9l1.2 .4-1.2 .5M64.8 242.5v1"/>
</g>
<g fill="none" stroke="#0000c2" stroke-width=".2" stroke-dasharray=".4 .4">
<path d="M116.8 20.3v162.6M241.3 20.3h-124.5M246.4 20.3h86.3M332.7 20.3v53.4M246.4 55.9h86.3M246.4 73.7v-53.4M246.4 78.7h86.3M332.7 73.7h-86.3M332.7 78.7v71.2M116.8 158.8h124.5M246.4 149.9v-71.2M332.7 149.9h-86.3"/>
<path d="M116.8 182.9h124.5M241.3 182.9v-162.6"/>
</g>
<path d="M309.3 111.2l1.2 1.2M310.5 111.2l-1.2 1.2M309.3 121.3l1.2 1.2M310.5 121.3l-1.2 1.2" fill="none" stroke="#000084" stroke-width=".2"/>
<text font-size="2.8" fill="#840000" x="312.8" y="259.7">Title: Input Protection and Filtering</text>
<g font-size="2.1" fill="#840000">
<text x="312.8" y="250.1">Cedarville University</text>
<text x="312.8" y="247.1">Samuel Ellicott</text>
<text x="312.8" y="255.8">File: IO.sch</text>
<text x="312.8" y="253.1">Sheet: /IO Protection/</text>
<text x="312.8" y="263.2">Size: USLedger</text>
<text x="334.8" y="263.2">Date: 2018-11-13</text>
<text x="397.8" y="263.2">Rev: 1.0</text>
<text x="312.8" y="266">KiCad E.D.A. kicad (5.0.0)</text>
<text x="397.8" y="266">Id: 5/5</text>
</g>
<g font-size="1.8" fill="#840000">
<text x="35" y="11.6">1</text>
<text x="85" y="11.6">2</text>
<text x="135" y="11.6">3</text>
<text x="185" y="11.6">4</text>
<text x="235" y="11.6">5</text>
<text x="285" y="11.6">6</text>
<text x="335" y="11.6">7</text>
<text x="385" y="11.6">8</text>
<text x="10.4" y="35.6">A</text>
<text x="143" y="35.3">3</text>
<text x="263" y="31.5">1</text>
<text x="274.5" y="31.5">2</text>
<text x="303.7" y="31.5">3</text>
<text x="315.1" y="31.5">4</text>
<text x="420.2" y="35.6">A</text>
<text x="143" y="40.4">2</text>
<text x="155.7" y="37.8">1</text>
<text x="197.6" y="37.8">5</text>
<text x="210.3" y="40.4">7</text>
<text x="197.6" y="42.9">6</text>
<text x="263" y="49.3">5</text>
<text x="274.5" y="49.3">6</text>
<text x="303.7" y="49.3">9</text>
<text x="315.1" y="49.3">8</text>
<text x="140" y="60.7">10</text>
<text x="140.5" y="65.8">9</text>
<text x="153.2" y="63.2">8</text>
<text x="197.2" y="63.2">12</text>
<text x="209.9" y="65.8">14</text>
<text x="197.2" y="68.3">13</text>
<text x="262.6" y="67.1">10</text>
<text x="274" y="67.1">11</text>
<text x="303.2" y="67.1">12</text>
<text x="314.6" y="67.1">13</text>
<text x="10.4" y="85.6">B</text>
<text x="140.5" y="89.9">2</text>
<text x="140.5" y="84.8">3</text>
<text x="153.2" y="87.4">1</text>
<text x="197.6" y="87.4">5</text>
<text x="210.3" y="89.9">7</text>
<text x="420.2" y="85.6">B</text>
<text x="197.6" y="92.5">6</text>
<text x="296.9" y="100" transform="rotate(-90 296.9 100)">20</text>
<text x="286.5" y="103.9">2</text>
<text x="286.5" y="106.4">4</text>
<text x="306.4" y="106.4">16</text>
<text x="306.4" y="103.9">18</text>
<text x="140" y="109">10</text>
<text x="153.2" y="111.5">8</text>
<text x="197.2" y="111.5">12</text>
<text x="286.5" y="109">6</text>
<text x="286.5" y="111.5">8</text>
<text x="306.4" y="111.5">12</text>
<text x="306.4" y="109">14</text>
<text x="140.5" y="114">9</text>
<text x="197.2" y="116.6">13</text>
<text x="209.9" y="114">14</text>
<text x="286.1" y="119.1">13</text>
<text x="286.1" y="116.6">15</text>
<text x="286.1" y="114">17</text>
<text x="306.9" y="114">3</text>
<text x="306.9" y="116.6">5</text>
<text x="306.9" y="119.1">7</text>
<text x="286.1" y="121.7">11</text>
<text x="306.9" y="121.7">9</text>
<text x="258" y="126.7">1</text>
<text x="258" y="129.3">3</text>
<text x="266.9" y="126.7">2</text>
<text x="266.9" y="129.3">4</text>
<text x="286.1" y="129.3">19</text>
<text x="286.5" y="126.7">1</text>
<text x="10.4" y="135.6">C</text>
<text x="140.5" y="133.1">3</text>
<text x="153.2" y="135.6">1</text>
<text x="197.6" y="135.6">5</text>
<text x="296.9" y="135.6" transform="rotate(-90 296.9 135.6)">10</text>
<text x="420.2" y="135.6">C</text>
<text x="140.5" y="138.2">2</text>
<text x="197.6" y="140.7">6</text>
<text x="210.3" y="138.2">7</text>
<text x="150.2" y="167.4">12</text>
<text x="217.5" y="167.4">10</text>
<text x="137.5" y="169.9">14</text>
<text x="150.2" y="172.5">13</text>
<text x="205.3" y="169.9">8</text>
<text x="218" y="172.5">9</text>
<text x="10.4" y="185.6">D</text>
<text x="420.2" y="185.6">D</text>
<text x="75.9" y="232.1" transform="rotate(-90 75.9 232.1)">14</text>
<text x="10.4" y="235.6">E</text>
<text x="30.2" y="236.1" transform="rotate(-90 30.2 236.1)">4</text>
<text x="55.6" y="236.1" transform="rotate(-90 55.6 236.1)">4</text>
<text x="64.5" y="236.1" transform="rotate(-90 64.5 236.1)">4</text>
<text x="420.2" y="235.6">E</text>
<text x="30.2" y="248" transform="rotate(-90 30.2 248)">11</text>
<text x="55.6" y="248" transform="rotate(-90 55.6 248)">11</text>
<text x="64.5" y="248" transform="rotate(-90 64.5 248)">11</text>
<text x="75.9" y="251.9" transform="rotate(-90 75.9 251.9)">7</text>
<text x="35" y="269">1</text>
<text x="85" y="269">2</text>
<text x="135" y="269">3</text>
<text x="185" y="269">4</text>
<text x="235" y="269">5</text>
<text x="285" y="269">6</text>
<text x="335" y="269">7</text>
<text x="385" y="269">8</text>
</g>
<g font-size="1.8" fill="#008484">
<text x="35.6" y="23">+5V</text>
<text x="41.2" y="23">+3.3V</text>
<text x="266" y="26.7">74HC14</text>
<text x="267.4" y="24.4">U?A</text>
<text x="306.7" y="26.7">74HC14</text>
<text x="308.1" y="24.4">U?B</text>
<text x="145.9" y="32.4">MCP6004</text>
<text x="150.6" y="35">U?A</text>
<text x="200.5" y="34.3">MCP6004</text>
<text x="144.9" y="36.2">+</text>
<text x="170.3" y="36.2">R?</text>
<text x="170.3" y="38.8">2K</text>
<text x="199.5" y="38.7">+</text>
<text x="206.5" y="37.5">U?B</text>
<text x="177.1" y="46.1" transform="rotate(-90 177.1 46.1)">3K9</text>
<text x="179.6" y="45.6" transform="rotate(-90 179.6 45.6)">R?</text>
<text x="187.1" y="44">C?</text>
<text x="187.5" y="46.3">160n</text>
<text x="266" y="44.5">74HC14</text>
<text x="267.4" y="42.2">U?C</text>
<text x="306.7" y="44.5">74HC14</text>
<text x="308.1" y="42.2">U?D</text>
<text x="143.4" y="57.2">MCP6004</text>
<text x="174" y="55.4">GNDD</text>
<text x="181.7" y="55.4">GNDD</text>
<text x="200.5" y="59.7">MCP6004</text>
<text x="267.5" y="59.9">U?E</text>
<text x="308.2" y="59.9">U?F</text>
<text x="142.4" y="61.6">+</text>
<text x="149.3" y="60.4">U?C</text>
<text x="170.3" y="61.6">R?</text>
<text x="170.3" y="64.2">2K</text>
<text x="199.5" y="64.1">+</text>
<text x="206.5" y="62.9">U?D</text>
<text x="266" y="62.3">74HC14</text>
<text x="306.6" y="62.3">74HC14</text>
<text x="187.1" y="68.1">C?</text>
<text x="187.5" y="70.4">100n</text>
<text x="143.4" y="81.3">MCP6004</text>
<text x="181.7" y="79.6">GNDD</text>
<text x="200.5" y="83.8">MCP6004</text>
<text x="142.4" y="85.7">+</text>
<text x="148.1" y="84.5">U?A</text>
<text x="170.3" y="85.8">R?</text>
<text x="170.3" y="88.3">2K</text>
<text x="199.5" y="88.3">+</text>
<text x="205.2" y="87">U?B</text>
<text x="274.9" y="85.2">+3.3V</text>
<text x="187.1" y="92.2">C?</text>
<text x="187.5" y="94.5">100n</text>
<text x="274.9" y="94.8">R?</text>
<text x="282.5" y="94.8">R?</text>
<text x="295.2" y="90.3">+3.3V</text>
<text x="275.1" y="97.1">10K</text>
<text x="282.7" y="97.1">10K</text>
<text x="301.1" y="101">U?</text>
<text x="143.4" y="105.4">MCP6004</text>
<text x="181.7" y="103.7">GNDD</text>
<text x="200.5" y="108">MCP6004</text>
<text x="202.7" y="105.7">U?D</text>
<text x="290.6" y="104.8">1A0</text>
<text x="290.6" y="107.3">1A1</text>
<text x="297.8" y="106.3" transform="rotate(-90 297.8 106.3)">VCC</text>
<text x="300.6" y="107.3">1Y1</text>
<text x="300.6" y="104.8">1Y0</text>
<text x="142.4" y="109.9">+</text>
<text x="149.3" y="108.6">U?C</text>
<text x="170.3" y="109.9">R?</text>
<text x="170.3" y="112.4">2K</text>
<text x="199.5" y="112.4">+</text>
<text x="290.6" y="109.9">1A2</text>
<text x="290.6" y="112.4">1A3</text>
<text x="300.6" y="112.4">1Y3</text>
<text x="300.6" y="109.9">1Y2</text>
<text x="187.1" y="116.4">C?</text>
<text x="187.5" y="118.7">100n</text>
<text x="290.6" y="117.5">2A1</text>
<text x="290.6" y="114.9">2A0</text>
<text x="300.6" y="114.9">2Y0</text>
<text x="300.6" y="117.5">2Y1</text>
<text x="257.7" y="124.5">HALL Select</text>
<text x="261.9" y="122.2">J?</text>
<text x="290.6" y="122.6">2A3</text>
<text x="290.6" y="120">2A2</text>
<text x="293.4" y="125.1">74HC244</text>
<text x="300.6" y="120">2Y2</text>
<text x="300.6" y="122.6">2Y3</text>
<text x="314.3" y="123.3">+3.3V</text>
<text x="34.3" y="127.8">GNDD</text>
<text x="143.4" y="129.6">MCP6004</text>
<text x="181.7" y="127.8">GNDD</text>
<text x="290.6" y="127.6">1OE</text>
<text x="290.6" y="130.2">2OE</text>
<text x="297.8" y="131.1" transform="rotate(-90 297.8 131.1)">GND</text>
<text x="142.4" y="134">+</text>
<text x="148.1" y="132.8">U?A</text>
<text x="170.3" y="134">R?</text>
<text x="170.3" y="136.6">2K</text>
<text x="199.5" y="136.5">+</text>
<text x="200.5" y="132.1">MCP6004</text>
<text x="205.2" y="135.3">U?B</text>
<text x="314.1" y="132.9">C?</text>
<text x="314.3" y="135.2">1u</text>
<text x="324.3" y="132.9">C?</text>
<text x="324.7" y="135.2">100n</text>
<text x="187.1" y="140.5">C?</text>
<text x="187.5" y="142.8">100n</text>
<text x="250.2" y="144.3">GNDD</text>
<text x="280.7" y="144.3">GNDD</text>
<text x="294.7" y="144.3">GNDD</text>
<text x="313.7" y="144.3">GNDD</text>
<text x="181.7" y="151.9">GNDD</text>
<text x="140.4" y="167.1">U?D</text>
<text x="140.8" y="163.9">MCP6004</text>
<text x="207.7" y="167.1">U?C</text>
<text x="208.2" y="163.9">MCP6004</text>
<text x="148.7" y="168.3">+</text>
<text x="216" y="168.3">+</text>
<text x="159.3" y="208.4">+3.3V</text>
<text x="169.5" y="208.4">+3.3V</text>
<text x="88.2" y="219.8">+3.3V</text>
<text x="16.6" y="227.4">+5V</text>
<text x="31.8" y="227.4">+5V</text>
<text x="25.5" y="233.1">U?E</text>
<text x="50.9" y="233.1">U?E</text>
<text x="59.8" y="233.1">U?E</text>
<text x="77.5" y="233.1">U?G</text>
<text x="31.1" y="239.8" transform="rotate(-90 31.1 239.8)">V+</text>
<text x="56.5" y="239.8" transform="rotate(-90 56.5 239.8)">V+</text>
<text x="65.4" y="239.8" transform="rotate(-90 65.4 239.8)">V+</text>
<text x="76.8" y="238.4" transform="rotate(-90 76.8 238.4)">VCC</text>
<text x="89.4" y="238.3">C?</text>
<text x="103.3" y="238.3">C?</text>
<text x="116" y="238.3">C?</text>
<text x="169" y="237">GNDD</text>
<text x="20.8" y="242.1">C?</text>
<text x="20.9" y="244.4">1u</text>
<text x="27.4" y="245.8" transform="rotate(-90 27.4 245.8)">MCP6004</text>
<text x="38.6" y="240.8">C?</text>
<text x="38.9" y="243.1">100n</text>
<text x="52.8" y="245.8" transform="rotate(-90 52.8 245.8)">MCP6004</text>
<text x="61.6" y="245.8" transform="rotate(-90 61.6 245.8)">MCP6004</text>
<text x="72.9" y="242">74HC14</text>
<text x="88.1" y="242">100n</text>
<text x="102.1" y="242">100n</text>
<text x="116.3" y="240.6">10u</text>
<text x="76.8" y="247.9" transform="rotate(-90 76.8 247.9)">GND</text>
<text x="95.7" y="250.9">100n</text>
<text x="97" y="247.2">C?</text>
<text x="109.7" y="247.2">C?</text>
<text x="109.8" y="249.5">1u</text>
<text x="15.3" y="256.1">GNDD</text>
<text x="30.5" y="256.1">GNDD</text>
<text x="87.7" y="265">GNDD</text>
</g>
<g font-size="1.8" fill="#0000c2">
<text x="176.5" y="22.6">Input Buffers</text>
<text x="284.5" y="22.6">Input Buffers</text>
<text x="141" y="29">Buffer input stage</text>
<text x="168.9" y="29">Attenuator and Filter</text>
<text x="199.4" y="29">Buffer output stage</text>
<text x="168.9" y="30.9">Selected for 750Hz cutoff</text>
<text x="168.9" y="32.8">1.5Khz Sampling rate</text>
<text x="283.2" y="58.2">Output Buffers</text>
<text x="284.5" y="81">Hall Input Select</text>
<text x="176.5" y="161">Output Buffers</text>
<text x="280.7" y="171.2">Need Can Tranciever</text>
<text x="284.5" y="180.1">USB Protection?</text>
<text x="22.9" y="211.8">Rail to rail op-amp necessary for the filter section to work correctly.</text>
<text x="22.9" y="213.7">Throttle and output buffers run off 5v supply, all others on 3.3v to</text>
<text x="22.9" y="215.6">prevent ADC damage.</text>
</g>
<g font-size="1.8" fill="#848400">
<text x="28" y="33.7">3.3v</text>
<text x="28" y="31.1">5.0v</text>
<text x="392.7" y="33.7">TMC4671_TX</text>
<text x="20.5" y="40">TMC4671_TX</text>
<text x="392.7" y="41.3">USB_D+</text>
<text x="392.7" y="36.2">TMC4671_RX</text>
<text x="20.3" y="42.5">TMC4671_RX</text>
<text x="23" y="47.6">USB_D+_i</text>
<text x="392.7" y="43.8">USB_D-</text>
<text x="392.7" y="47.6">CAN_Rx</text>
<text x="23.4" y="50.2">USB_D-_i</text>
<text x="25.4" y="54">CAN_H</text>
<text x="392.7" y="50.2">CAN_Tx</text>
<text x="392.7" y="54">Throttle</text>
<text x="25.6" y="56.5">CAN_L</text>
<text x="23.4" y="60.3">Throttle_i</text>
<text x="392.7" y="61.6">MotorTemp</text>
<text x="392.7" y="64.1">TransistorTemp</text>
<text x="16.7" y="70.5">TransistorTemp_i</text>
<text x="20.4" y="67.9">MotorTemp_i</text>
<text x="392.7" y="67.9">A_In1</text>
<text x="392.7" y="70.5">A_In2</text>
<text x="25.2" y="74.3">A_In1_i</text>
<text x="25.2" y="76.8">A_In2_i</text>
<text x="392.7" y="73">D_In1</text>
<text x="392.7" y="75.6">D_In2</text>
<text x="25.2" y="79.4">D_In1_i</text>
<text x="25.2" y="81.9">D_In2_i</text>
<text x="392.7" y="78.1">D_In3</text>
<text x="392.7" y="80.6">D_In4</text>
<text x="25.2" y="84.5">D_In3_i</text>
<text x="25.2" y="87">D_In4_i</text>
<text x="392.7" y="84.5">A_Out1</text>
<text x="392.7" y="87">A_Out2</text>
<text x="392.7" y="89.5">D_Out1</text>
<text x="23.7" y="90.8">A_Out1_i</text>
<text x="23.7" y="93.3">A_Out2_i</text>
<text x="23.7" y="95.9">D_Out1_i</text>
<text x="392.7" y="92.1">D_Out2</text>
<text x="23.7" y="98.4">D_Out2_i</text>
<text x="392.7" y="97.2">Phase_A_HAL</text>
<text x="392.7" y="99.7">Phase_B_HAL</text>
<text x="17.9" y="102.2">Phase_A_HAL_i</text>
<text x="17.9" y="104.8">Phase_B_HAL_i</text>
<text x="17.9" y="107.3">Phase_C_HAL_i</text>
<text x="392.7" y="102.2">Phase_C_HAL</text>
<text x="14.7" y="111.1">Phase_A_HAL_FX_i</text>
<text x="14.7" y="113.7">Phase_B_HAL_FX_i</text>
<text x="14.7" y="116.2">Phase_C_HAL_FX_i</text>
<text x="25.3" y="120">D_GND</text>
</g>
<g font-size="1.8">
<text x="121.9" y="35.3">Throttle_i</text>
<text x="251.5" y="31.5">D_in1_i</text>
<text x="280.9" y="31.5">D_in1</text>
<text x="293.4" y="31.5">D_in2_i</text>
<text x="322.8" y="31.5">D_in2</text>
<text x="229.6" y="40.4">Throttle</text>
<text x="251.5" y="49.3">D_in3_i</text>
<text x="280.9" y="49.3">D_in3</text>
<text x="293.4" y="49.3">D_in4_i</text>
<text x="322.8" y="49.3">D_in4</text>
<text x="379.7" y="53.1">Throttle</text>
<text x="36.4" y="59.4">Throttle_i</text>
<text x="121.9" y="60.7">Motor_Temp_i</text>
<text x="225.6" y="65.8">Motor_Temp</text>
<text x="373.4" y="60.7">Motor_Temp</text>
<text x="373.4" y="63.2">Transistor_Temp</text>
<text x="36.2" y="69.6">Transistor_Temp_i</text>
<text x="40" y="67.1">Motor_Temp_i</text>
<text x="251.5" y="67.1">D_out1_i</text>
<text x="279.8" y="67.1">D_out1</text>
<text x="293.4" y="67.1">D_out2_i</text>
<text x="321.7" y="67.1">D_out2</text>
<text x="383.5" y="67.1">A_in1</text>
<text x="383.5" y="69.6">A_in2</text>
<text x="36.9" y="73.4">A_in1_i</text>
<text x="36.9" y="75.9">A_in2_i</text>
<text x="383.5" y="72.1">D_in1</text>
<text x="383.5" y="74.7">D_in2</text>
<text x="383.5" y="77.2">D_in3</text>
<text x="36.9" y="78.5">D_in1_i</text>
<text x="36.9" y="81">D_in2_i</text>
<text x="36.9" y="83.6">D_in3_i</text>
<text x="383.5" y="83.6">A_out1</text>
<text x="383.5" y="79.8">D_in4</text>
<text x="35.7" y="89.9">A_out1_i</text>
<text x="36.9" y="86.1">D_in4_i</text>
<text x="121.9" y="84.8">Transistor_Temp_i</text>
<text x="221.9" y="89.9">Transistor_Temp</text>
<text x="383.5" y="86.1">A_out2</text>
<text x="383.5" y="88.6">D_out1</text>
<text x="35.7" y="92.5">A_out2_i</text>
<text x="35.7" y="95">D_out1_i</text>
<text x="383.5" y="91.2">D_out2</text>
<text x="35.7" y="97.5">D_out2_i</text>
<text x="38.7" y="101.3">Phase_A_HALL_i</text>
<text x="375.9" y="96.3">Phase_A_HALL</text>
<text x="375.9" y="98.8">Phase_B_HALL</text>
<text x="375.9" y="101.3">Phase_C_HALL</text>
<text x="38.7" y="103.9">Phase_B_HALL_i</text>
<text x="38.7" y="106.4">Phase_C_HALL_i</text>
<text x="252.7" y="103.9">Phase_A_HALL_i</text>
<text x="252.7" y="106.4">Phase_B_HALL_i</text>
<text x="317" y="103.9">Phase_A_HALL</text>
<text x="317" y="106.4">Phase_B_HALL</text>
<text x="35.5" y="110.2">Phase_A_HALL_FX_i</text>
<text x="35.5" y="112.8">Phase_B_HALL_FX_i</text>
<text x="121.9" y="109">A_in1_i</text>
<text x="252.7" y="109">Phase_C_HALL_i</text>
<text x="317" y="109">Phase_C_HALL</text>
<text x="35.5" y="115.3">Phase_C_HALL_FX_i</text>
<text x="231.4" y="114">A_in1</text>
<text x="252.7" y="114">Phase_A_HALL_FX_i</text>
<text x="252.7" y="116.6">Phase_B_HALL_FX_i</text>
<text x="252.7" y="119.1">Phase_C_HALL_FX_i</text>
<text x="121.9" y="133.1">A_in2_i</text>
<text x="231.4" y="138.2">A_in2</text>
<text x="160.4" y="167.4">A_out1</text>
<text x="230.2" y="167.4">A_out2</text>
<text x="121.9" y="169.9">A_out1_i</text>
<text x="189.2" y="169.9">A_out2_i</text>
</g>
</svg>
